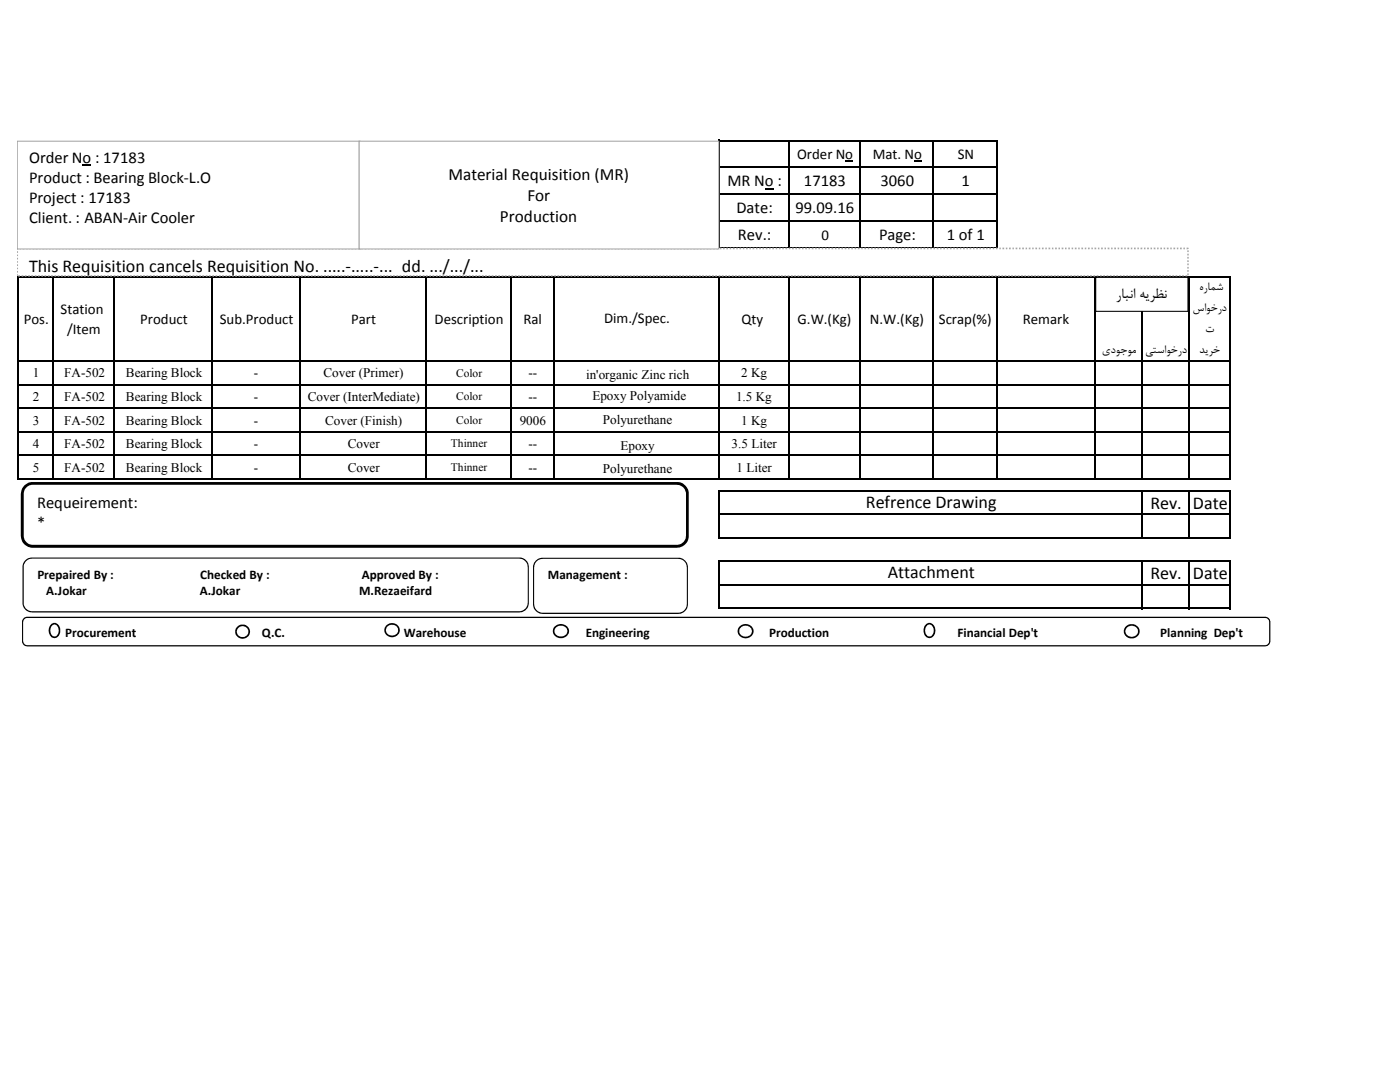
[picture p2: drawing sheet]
<svg xmlns="http://www.w3.org/2000/svg" width="279mm" height="216mm" viewBox="0 0 279 216" stroke-linecap="round" stroke-linejoin="round" font-family="sans-serif">
<path d="M152.7 37.6h1.7v.2h-1.7zM168.7 32.1h1.6v.2h-1.6zM182.5 32.1h1.5v.2h-1.5z" fill="#000"/>
<g fill="none" stroke="#000" stroke-width=".3">
<path d="M143.6 27.9v21.8M143.7 28h55.4M143.7 33.4h55.4M143.7 38.8h55.4M157.4 28.2v21.5M171.7 28.2v21.5M186.2 28.2v21.5M199 28.2v67.5M3.6 55v40.7M3.7 55.2h242M10.6 55.3v40.4M22.8 55.3v40.4"/>
<path d="M42.4 55.3v40.4M59.8 55.3v40.4M85 55.3v40.4M101.9 55.3v40.4M110.5 55.3v40.4M143.6 55.3v40.4M143.7 44.2h55.4M143.7 49.6h55.4M157.4 55.3v40.4M171.7 55.3v40.4M186.2 55.3v40.4M218.5 55.3v40.4"/>
<path d="M227.9 55.3v40.4M237.2 55.3v40.4M245.6 55.3v40.4M3.7 72.1h242M3.7 76.8h242M3.7 81.5h242M3.7 86.2h242M3.7 90.9h242M3.7 95.6h242M143.6 97.7v9.7M143.7 97.9h102M227.9 98v9.4"/>
<path d="M237.2 98v9.4M245.6 98v9.4M143.6 111.8v9.7M143.7 102.6h102M143.7 107.3h102M143.7 112h102M143.7 116.7h102M227.9 112.1v9.4M237.2 112.1v9.4M245.6 112.1v9.4M143.7 121.4h102"/>
</g>
<path d="M3.4 49.6h233.7v5.4h-233.7z" fill="#fff"/>
<path d="M3.4 54.7h.2v.3h-.2zM3.4 54.1h.2v.3h-.2zM3.4 53.4h.2v.3h-.2zM3.4 52.7h.2v.4h-.2zM3.4 52.1h.2v.3h-.2zM3.4 51.4h.2v.4h-.2zM3.4 50.8h.2v.3h-.2zM3.4 50.1h.2v.4h-.2zM3.4 49.4h.2v.3h-.2l.2-.1v.2h-.2zM3.9 49.4h.3v.3h-.3zM4.5 49.4h.4v.3h-.4zM5.2 49.4h.3v.3h-.3zM5.8 49.4h.4v.3h-.4zM6.5 49.4h.3v.3h-.3zM7.2 49.4h.3v.3h-.3zM7.8 49.4h.3v.3h-.3zM8.5 49.4h.3v.3h-.3zM9.1 49.4h.3v.3h-.3zM9.8 49.4h.3v.3h-.3zM10.5 49.4h.3v.3h-.3zM11.1 49.4h.3v.3h-.3zM11.8 49.4h.3v.3h-.3zM12.4 49.4h.3v.3h-.3zM13.1 49.4h.3v.3h-.3zM13.7 49.4h.4v.3h-.4zM14.4 49.4h.3v.3h-.3zM15 49.4h.4v.3h-.4zM15.7 49.4h.3v.3h-.3zM16.3 49.4h.4v.3h-.4zM17 49.4h.3v.3h-.3zM17.7 49.4h.3v.3h-.3zM18.3 49.4h.3v.3h-.3zM19 49.4h.3v.3h-.3zM19.6 49.4h.3v.3h-.3zM20.3 49.4h.3v.3h-.3zM21 49.4h.3v.3h-.3zM21.6 49.4h.3v.3h-.3zM22.3 49.4h.3v.3h-.3zM22.9 49.4h.3v.3h-.3zM23.6 49.4h.3v.3h-.3zM24.2 49.4h.4v.3h-.4zM24.9 49.4h.3v.3h-.3zM25.5 49.4h.4v.3h-.4zM26.2 49.4h.3v.3h-.3zM26.8 49.4h.4v.3h-.4zM27.5 49.4h.3v.3h-.3zM28.2 49.4h.3v.3h-.3zM28.8 49.4h.3v.3h-.3zM29.5 49.4h.3v.3h-.3zM30.1 49.4h.3v.3h-.3zM30.8 49.4h.3v.3h-.3zM31.5 49.4h.3v.3h-.3zM32.1 49.4h.3v.3h-.3zM32.8 49.4h.3v.3h-.3zM33.4 49.4h.3v.3h-.3zM34.1 49.4h.3v.3h-.3zM34.7 49.4h.4v.3h-.4zM35.4 49.4h.3v.3h-.3zM36 49.4h.4v.3h-.4zM36.7 49.4h.3v.3h-.3zM37.3 49.4h.4v.3h-.4zM38 49.4h.3v.3h-.3zM38.7 49.4h.3v.3h-.3zM39.3 49.4h.3v.3h-.3zM40 49.4h.3v.3h-.3zM40.6 49.4h.3v.3h-.3zM41.3 49.4h.3v.3h-.3zM42 49.4h.2v.3h-.2zM42.6 49.4h.3v.3h-.3zM43.3 49.4h.3v.3h-.3zM43.9 49.4h.3v.3h-.3zM44.6 49.4h.3v.3h-.3zM45.2 49.4h.4v.3h-.4zM45.9 49.4h.3v.3h-.3zM46.5 49.4h.4v.3h-.4zM47.2 49.4h.3v.3h-.3zM47.8 49.4h.4v.3h-.4zM48.5 49.4h.3v.3h-.3zM49.1 49.4h.4v.3h-.4zM49.8 49.4h.3v.3h-.3zM50.5 49.4h.3v.3h-.3zM51.1 49.4h.3v.3h-.3zM51.8 49.4h.3v.3h-.3zM52.5 49.4h.2v.3h-.2zM53.1 49.4h.3v.3h-.3zM53.8 49.4h.3v.3h-.3zM54.4 49.4h.3v.3h-.3zM55.1 49.4h.3v.3h-.3zM55.7 49.4h.3v.3h-.3zM56.4 49.4h.3v.3h-.3zM57 49.4h.4v.3h-.4zM57.7 49.4h.3v.3h-.3zM58.3 49.4h.4v.3h-.4zM59 49.4h.3v.3h-.3zM59.6 49.4h.4v.3h-.4zM60.3 49.4h.3v.3h-.3zM61 49.4h.3v.3h-.3zM61.6 49.4h.3v.3h-.3zM62.3 49.4h.3v.3h-.3zM62.9 49.4h.3v.3h-.3zM63.6 49.4h.3v.3h-.3zM64.3 49.4h.3v.3h-.3zM64.9 49.4h.3v.3h-.3zM65.6 49.4h.3v.3h-.3zM66.2 49.4h.3v.3h-.3zM66.9 49.4h.3v.3h-.3zM67.5 49.4h.4v.3h-.4zM68.2 49.4h.3v.3h-.3zM68.8 49.4h.4v.3h-.4zM69.5 49.4h.3v.3h-.3zM70.1 49.4h.4v.3h-.4zM70.8 49.4h.3v.3h-.3zM71.5 49.4h.3v.3h-.3zM72.1 49.4h.3v.3h-.3zM72.8 49.4h.3v.3h-.3zM73.4 49.4h.3v.3h-.3zM74.1 49.4h.3v.3h-.3zM74.8 49.4h.3v.3h-.3zM75.4 49.4h.3v.3h-.3zM76.1 49.4h.3v.3h-.3zM76.7 49.4h.3v.3h-.3zM77.4 49.4h.3v.3h-.3zM78 49.4h.4v.3h-.4zM78.7 49.4h.3v.3h-.3zM79.3 49.4h.4v.3h-.4zM80 49.4h.3v.3h-.3zM80.6 49.4h.4v.3h-.4zM81.3 49.4h.3v.3h-.3zM82 49.4h.3v.3h-.3zM82.6 49.4h.3v.3h-.3zM83.3 49.4h.3v.3h-.3zM83.9 49.4h.3v.3h-.3zM84.6 49.4h.3v.3h-.3zM85.3 49.4h.3v.3h-.3zM85.9 49.4h.3v.3h-.3zM86.6 49.4h.3v.3h-.3zM87.2 49.4h.3v.3h-.3zM87.9 49.4h.3v.3h-.3zM88.5 49.4h.4v.3h-.4zM89.2 49.4h.3v.3h-.3zM89.8 49.4h.4v.3h-.4zM90.5 49.4h.3v.3h-.3zM91.1 49.4h.4v.3h-.4zM91.8 49.4h.3v.3h-.3zM92.5 49.4h.3v.3h-.3zM93.1 49.4h.3v.3h-.3zM93.8 49.4h.3v.3h-.3zM94.4 49.4h.3v.3h-.3zM95.1 49.4h.3v.3h-.3zM95.8 49.4h.3v.3h-.3zM96.4 49.4h.3v.3h-.3zM97.1 49.4h.3v.3h-.3zM97.7 49.4h.3v.3h-.3zM98.4 49.4h.3v.3h-.3zM99 49.4h.4v.3h-.4zM99.7 49.4h.3v.3h-.3zM100.3 49.4h.4v.3h-.4zM101 49.4h.3v.3h-.3zM101.6 49.4h.4v.3h-.4zM102.3 49.4h.3v.3h-.3zM103 49.4h.3v.3h-.3zM103.6 49.4h.3v.3h-.3zM104.3 49.4h.3v.3h-.3zM104.9 49.4h.3v.3h-.3zM105.6 49.4h.3v.3h-.3zM106.3 49.4h.3v.3h-.3zM106.9 49.4h.3v.3h-.3zM107.6 49.4h.3v.3h-.3zM108.2 49.4h.3v.3h-.3zM108.9 49.4h.3v.3h-.3zM109.5 49.4h.4v.3h-.4zM110.2 49.4h.3v.3h-.3zM110.8 49.4h.4v.3h-.4zM111.5 49.4h.3v.3h-.3zM112.1 49.4h.4v.3h-.4zM112.8 49.4h.3v.3h-.3zM113.5 49.4h.3v.3h-.3zM114.1 49.4h.3v.3h-.3zM114.8 49.4h.3v.3h-.3zM115.4 49.4h.3v.3h-.3zM116.1 49.4h.3v.3h-.3zM116.8 49.4h.3v.3h-.3zM117.4 49.4h.3v.3h-.3zM118.1 49.4h.3v.3h-.3zM118.7 49.4h.3v.3h-.3zM119.4 49.4h.3v.3h-.3zM120 49.4h.4v.3h-.4zM120.7 49.4h.3v.3h-.3zM121.3 49.4h.4v.3h-.4zM122 49.4h.3v.3h-.3zM122.6 49.4h.4v.3h-.4zM123.3 49.4h.3v.3h-.3zM124 49.4h.3v.3h-.3zM124.6 49.4h.3v.3h-.3zM125.3 49.4h.3v.3h-.3zM125.9 49.4h.3v.3h-.3zM126.6 49.4h.3v.3h-.3zM127.3 49.4h.3v.3h-.3zM127.9 49.4h.3v.3h-.3zM128.6 49.4h.3v.3h-.3zM129.2 49.4h.3v.3h-.3zM129.9 49.4h.3v.3h-.3zM130.5 49.4h.4v.3h-.4zM131.2 49.4h.3v.3h-.3zM131.8 49.4h.4v.3h-.4zM132.5 49.4h.3v.3h-.3zM133.1 49.4h.4v.3h-.4zM133.8 49.4h.3v.3h-.3zM134.5 49.4h.3v.3h-.3zM135.1 49.4h.3v.3h-.3zM135.8 49.4h.3v.3h-.3zM136.4 49.4h.3v.3h-.3zM137.1 49.4h.3v.3h-.3zM137.8 49.4h.2v.3h-.2zM138.4 49.4h.3v.3h-.3zM139.1 49.4h.3v.3h-.3zM139.7 49.4h.3v.3h-.3zM140.4 49.4h.3v.3h-.3zM141 49.4h.4v.3h-.4zM141.7 49.4h.3v.3h-.3zM142.3 49.4h.4v.3h-.4zM143 49.4h.3v.3h-.3zM143.6 49.4h.4v.3h-.4zM144.3 49.4h.3v.3h-.3zM144.9 49.4h.4v.3h-.4zM145.6 49.4h.3v.3h-.3zM146.3 49.4h.3v.3h-.3zM146.9 49.4h.3v.3h-.3zM147.6 49.4h.3v.3h-.3zM148.3 49.4h.2v.3h-.2zM148.9 49.4h.3v.3h-.3zM149.6 49.4h.3v.3h-.3zM150.2 49.4h.3v.3h-.3zM150.9 49.4h.3v.3h-.3zM151.5 49.4h.3v.3h-.3zM152.2 49.4h.3v.3h-.3zM152.8 49.4h.4v.3h-.4zM153.5 49.4h.3v.3h-.3zM154.1 49.4h.4v.3h-.4zM154.8 49.4h.3v.3h-.3zM155.4 49.4h.4v.3h-.4zM156.1 49.4h.3v.3h-.3zM156.8 49.4h.3v.3h-.3zM157.4 49.4h.3v.3h-.3zM158.1 49.4h.3v.3h-.3zM158.7 49.4h.3v.3h-.3zM159.4 49.4h.3v.3h-.3zM160.1 49.4h.3v.3h-.3zM160.7 49.4h.3v.3h-.3zM161.4 49.4h.3v.3h-.3zM162 49.4h.3v.3h-.3zM162.7 49.4h.3v.3h-.3zM163.3 49.4h.4v.3h-.4zM164 49.4h.3v.3h-.3zM164.6 49.4h.4v.3h-.4zM165.3 49.4h.3v.3h-.3zM165.9 49.4h.4v.3h-.4zM166.6 49.4h.3v.3h-.3zM167.3 49.4h.3v.3h-.3zM167.9 49.4h.3v.3h-.3zM168.6 49.4h.3v.3h-.3zM169.2 49.4h.3v.3h-.3zM169.9 49.4h.3v.3h-.3zM170.6 49.4h.3v.3h-.3zM171.2 49.4h.3v.3h-.3zM171.9 49.4h.3v.3h-.3zM172.5 49.4h.3v.3h-.3zM173.2 49.4h.3v.3h-.3zM173.8 49.4h.4v.3h-.4zM174.5 49.4h.3v.3h-.3zM175.1 49.4h.4v.3h-.4zM175.8 49.4h.3v.3h-.3zM176.4 49.4h.4v.3h-.4zM177.1 49.4h.3v.3h-.3zM177.8 49.4h.3v.3h-.3zM178.4 49.4h.3v.3h-.3zM179.1 49.4h.3v.3h-.3zM179.7 49.4h.3v.3h-.3zM180.4 49.4h.3v.3h-.3zM181.1 49.4h.3v.3h-.3zM181.7 49.4h.3v.3h-.3zM182.4 49.4h.3v.3h-.3zM183 49.4h.3v.3h-.3zM183.7 49.4h.3v.3h-.3zM184.3 49.4h.4v.3h-.4zM185 49.4h.3v.3h-.3zM185.6 49.4h.4v.3h-.4zM186.3 49.4h.3v.3h-.3zM186.9 49.4h.4v.3h-.4zM187.6 49.4h.3v.3h-.3zM188.3 49.4h.3v.3h-.3zM188.9 49.4h.3v.3h-.3zM189.6 49.4h.3v.3h-.3zM190.2 49.4h.3v.3h-.3zM190.9 49.4h.3v.3h-.3zM191.6 49.4h.3v.3h-.3zM192.2 49.4h.3v.3h-.3zM192.9 49.4h.3v.3h-.3zM193.5 49.4h.3v.3h-.3zM194.2 49.4h.3v.3h-.3zM194.8 49.4h.4v.3h-.4zM195.5 49.4h.3v.3h-.3zM196.1 49.4h.4v.3h-.4zM196.8 49.4h.3v.3h-.3zM197.4 49.4h.4v.3h-.4zM198.1 49.4h.3v.3h-.3zM198.8 49.4h.3v.3h-.3zM199.4 49.4h.3v.3h-.3zM200.1 49.4h.3v.3h-.3zM200.7 49.4h.3v.3h-.3zM201.4 49.4h.3v.3h-.3zM202.1 49.4h.3v.3h-.3zM202.7 49.4h.3v.3h-.3zM203.4 49.4h.3v.3h-.3zM204 49.4h.3v.3h-.3zM204.7 49.4h.3v.3h-.3zM205.3 49.4h.4v.3h-.4zM206 49.4h.3v.3h-.3zM206.6 49.4h.4v.3h-.4zM207.3 49.4h.3v.3h-.3zM207.9 49.4h.4v.3h-.4zM208.6 49.4h.3v.3h-.3zM209.3 49.4h.3v.3h-.3zM209.9 49.4h.3v.3h-.3zM210.6 49.4h.3v.3h-.3zM211.2 49.4h.3v.3h-.3zM211.9 49.4h.3v.3h-.3zM212.6 49.4h.3v.3h-.3zM213.2 49.4h.3v.3h-.3zM213.9 49.4h.3v.3h-.3zM214.5 49.4h.3v.3h-.3zM215.2 49.4h.3v.3h-.3zM215.8 49.4h.4v.3h-.4zM216.5 49.4h.3v.3h-.3zM217.1 49.4h.4v.3h-.4zM217.8 49.4h.3v.3h-.3zM218.4 49.4h.4v.3h-.4zM219.1 49.4h.3v.3h-.3zM219.8 49.4h.3v.3h-.3zM220.4 49.4h.3v.3h-.3zM221.1 49.4h.3v.3h-.3zM221.7 49.4h.3v.3h-.3zM222.4 49.4h.3v.3h-.3zM223.1 49.4h.3v.3h-.3zM223.7 49.4h.3v.3h-.3zM224.4 49.4h.3v.3h-.3zM225 49.4h.3v.3h-.3zM225.7 49.4h.3v.3h-.3zM226.3 49.4h.4v.3h-.4zM227 49.4h.3v.3h-.3zM227.6 49.4h.4v.3h-.4zM228.3 49.4h.3v.3h-.3zM228.9 49.4h.4v.3h-.4zM229.6 49.4h.3v.3h-.3zM230.3 49.4h.3v.3h-.3zM230.9 49.4h.3v.3h-.3zM231.6 49.4h.3v.3h-.3zM232.2 49.4h.3v.3h-.3zM232.9 49.4h.3v.3h-.3zM233.6 49.4h.2v.3h-.2zM234.2 49.4h.3v.3h-.3zM234.9 49.4h.3v.3h-.3zM235.5 49.4h.3v.3h-.3zM236.2 49.4h.3v.3h-.3zM236.8 49.4l.4 .1v.2l-.3-.1 .2 .1h-.3zM236.9 50h.3v.3h-.3zM236.9 50.6h.3v.4h-.3zM236.9 51.3h.3v.3h-.3zM236.9 51.9h.3v.4h-.3zM236.9 52.6h.3v.3h-.3zM236.9 53.3h.3v.3h-.3zM236.9 53.9h.3v.3h-.3zM236.9 54.6h.3v.3h-.3zM236.6 54.9h.3v.3h-.3zM235.9 54.9h.4v.3h-.4zM235.3 54.9h.3v.3h-.3zM234.6 54.9h.3v.3h-.3zM234 54.9h.3v.3h-.3zM233.3 54.9h.3v.3h-.3zM232.7 54.9h.3v.3h-.3zM232 54.9h.3v.3h-.3zM231.4 54.9h.3v.3h-.3zM230.7 54.9h.3v.3h-.3zM230 54.9h.4v.3h-.4zM229.4 54.9h.3v.3h-.3zM228.7 54.9h.4v.3h-.4zM228 54.9h.4v.3h-.4zM227.4 54.9h.4v.3h-.4zM226.7 54.9h.4v.3h-.4zM226.1 54.9h.3v.3h-.3zM225.4 54.9h.4v.3h-.4zM224.8 54.9h.3v.3h-.3zM224.1 54.9h.4v.3h-.4zM223.5 54.9h.3v.3h-.3zM222.8 54.9h.3v.3h-.3zM222.2 54.9h.3v.3h-.3zM221.5 54.9h.3v.3h-.3zM220.9 54.9h.3v.3h-.3zM220.2 54.9h.3v.3h-.3zM219.5 54.9h.4v.3h-.4zM218.9 54.9h.3v.3h-.3zM218.2 54.9h.4v.3h-.4zM217.6 54.9h.3v.3h-.3zM216.9 54.9h.4v.3h-.4zM216.2 54.9h.4v.3h-.4zM215.6 54.9h.3v.3h-.3zM214.9 54.9h.4v.3h-.4zM214.3 54.9h.3v.3h-.3zM213.6 54.9h.4v.3h-.4zM213 54.9h.3v.3h-.3zM212.3 54.9h.3v.3h-.3zM211.7 54.9h.3v.3h-.3zM211 54.9h.3v.3h-.3zM210.4 54.9h.3v.3h-.3zM209.7 54.9h.3v.3h-.3zM209 54.9h.4v.3h-.4zM208.4 54.9h.3v.3h-.3zM207.7 54.9h.4v.3h-.4zM207.1 54.9h.3v.3h-.3zM206.4 54.9h.4v.3h-.4zM205.7 54.9h.4v.3h-.4zM205.1 54.9h.3v.3h-.3zM204.4 54.9h.4v.3h-.4zM203.8 54.9h.3v.3h-.3zM203.1 54.9h.4v.3h-.4zM202.5 54.9h.3v.3h-.3zM201.8 54.9h.3v.3h-.3zM201.2 54.9h.3v.3h-.3zM200.5 54.9h.3v.3h-.3zM199.9 54.9h.3v.3h-.3zM199.2 54.9h.3v.3h-.3zM198.5 54.9h.4v.3h-.4zM197.9 54.9h.3v.3h-.3zM197.2 54.9h.4v.3h-.4zM196.6 54.9h.3v.3h-.3zM195.9 54.9h.4v.3h-.4zM195.2 54.9h.4v.3h-.4zM194.6 54.9h.3v.3h-.3zM193.9 54.9h.4v.3h-.4zM193.3 54.9h.3v.3h-.3zM192.6 54.9h.4v.3h-.4zM192 54.9h.3v.3h-.3zM191.3 54.9h.3v.3h-.3zM190.7 54.9h.3v.3h-.3zM190 54.9h.3v.3h-.3zM189.4 54.9h.3v.3h-.3zM188.7 54.9h.3v.3h-.3zM188 54.9h.4v.3h-.4zM187.4 54.9h.3v.3h-.3zM186.7 54.9h.4v.3h-.4zM186.1 54.9h.3v.3h-.3zM185.4 54.9h.4v.3h-.4zM184.7 54.9h.4v.3h-.4zM184.1 54.9h.3v.3h-.3zM183.4 54.9h.4v.3h-.4zM182.8 54.9h.3v.3h-.3zM182.1 54.9h.4v.3h-.4zM181.5 54.9h.3v.3h-.3zM180.8 54.9h.3v.3h-.3zM180.2 54.9h.3v.3h-.3zM179.5 54.9h.3v.3h-.3zM178.9 54.9h.3v.3h-.3zM178.2 54.9h.3v.3h-.3zM177.5 54.9h.4v.3h-.4zM176.9 54.9h.3v.3h-.3zM176.2 54.9h.4v.3h-.4zM175.6 54.9h.3v.3h-.3zM174.9 54.9h.4v.3h-.4zM174.2 54.9h.4v.3h-.4zM173.6 54.9h.3v.3h-.3zM172.9 54.9h.4v.3h-.4zM172.3 54.9h.3v.3h-.3zM171.6 54.9h.4v.3h-.4zM171 54.9h.3v.3h-.3zM170.3 54.9h.3v.3h-.3zM169.7 54.9h.3v.3h-.3zM169 54.9h.3v.3h-.3zM168.4 54.9h.3v.3h-.3zM167.7 54.9h.3v.3h-.3zM167 54.9h.4v.3h-.4zM166.4 54.9h.3v.3h-.3zM165.7 54.9h.4v.3h-.4zM165.1 54.9h.3v.3h-.3zM164.4 54.9h.4v.3h-.4zM163.7 54.9h.4v.3h-.4zM163.1 54.9h.3v.3h-.3zM162.4 54.9h.4v.3h-.4zM161.8 54.9h.3v.3h-.3zM161.1 54.9h.4v.3h-.4zM160.5 54.9h.3v.3h-.3zM159.8 54.9h.3v.3h-.3zM159.2 54.9h.3v.3h-.3zM158.5 54.9h.3v.3h-.3zM157.9 54.9h.3v.3h-.3zM157.2 54.9h.3v.3h-.3zM156.5 54.9h.4v.3h-.4zM155.9 54.9h.3v.3h-.3zM155.2 54.9h.4v.3h-.4zM154.6 54.9h.3v.3h-.3zM153.9 54.9h.4v.3h-.4zM153.2 54.9h.4v.3h-.4zM152.6 54.9h.4v.3h-.4zM151.9 54.9h.4v.3h-.4zM151.3 54.9h.3v.3h-.3zM150.6 54.9h.4v.3h-.4zM150 54.9h.3v.3h-.3zM149.3 54.9h.3v.3h-.3zM148.7 54.9h.3v.3h-.3zM148 54.9h.3v.3h-.3zM147.4 54.9h.3v.3h-.3zM146.7 54.9h.3v.3h-.3zM146 54.9h.4v.3h-.4zM145.4 54.9h.3v.3h-.3zM144.7 54.9h.4v.3h-.4zM144.1 54.9h.3v.3h-.3zM143.4 54.9h.4v.3h-.4zM142.7 54.9h.4v.3h-.4zM142.1 54.9h.4v.3h-.4zM141.4 54.9h.4v.3h-.4zM140.8 54.9h.3v.3h-.3zM140.1 54.9h.4v.3h-.4zM139.5 54.9h.3v.3h-.3zM138.8 54.9h.3v.3h-.3zM138.2 54.9h.3v.3h-.3zM137.5 54.9h.3v.3h-.3zM136.9 54.9h.3v.3h-.3zM136.2 54.9h.3v.3h-.3zM135.6 54.9h.3v.3h-.3zM134.9 54.9h.3v.3h-.3zM134.2 54.9h.4v.3h-.4zM133.6 54.9h.3v.3h-.3zM132.9 54.9h.4v.3h-.4zM132.2 54.9h.4v.3h-.4zM131.6 54.9h.4v.3h-.4zM130.9 54.9h.4v.3h-.4zM130.3 54.9h.3v.3h-.3zM129.6 54.9h.4v.3h-.4zM129 54.9h.3v.3h-.3zM128.3 54.9h.4v.3h-.4zM127.7 54.9h.3v.3h-.3zM127 54.9h.3v.3h-.3zM126.4 54.9h.3v.3h-.3zM125.7 54.9h.3v.3h-.3zM125.1 54.9h.3v.3h-.3zM124.4 54.9h.3v.3h-.3zM123.7 54.9h.4v.3h-.4zM123.1 54.9h.3v.3h-.3zM122.4 54.9h.4v.3h-.4zM121.8 54.9h.3v.3h-.3zM121.1 54.9h.4v.3h-.4zM120.4 54.9h.4v.3h-.4zM119.8 54.9h.3v.3h-.3zM119.1 54.9h.4v.3h-.4zM118.5 54.9h.3v.3h-.3zM117.8 54.9h.4v.3h-.4zM117.2 54.9h.3v.3h-.3zM116.5 54.9h.3v.3h-.3zM115.9 54.9h.3v.3h-.3zM115.2 54.9h.3v.3h-.3zM114.6 54.9h.3v.3h-.3zM113.9 54.9h.3v.3h-.3zM113.2 54.9h.4v.3h-.4zM112.6 54.9h.3v.3h-.3zM111.9 54.9h.4v.3h-.4zM111.3 54.9h.3v.3h-.3zM110.6 54.9h.4v.3h-.4zM109.9 54.9h.4v.3h-.4zM109.3 54.9h.3v.3h-.3zM108.6 54.9h.4v.3h-.4zM108 54.9h.3v.3h-.3zM107.3 54.9h.4v.3h-.4zM106.7 54.9h.3v.3h-.3zM106 54.9h.3v.3h-.3zM105.4 54.9h.3v.3h-.3zM104.7 54.9h.3v.3h-.3zM104.1 54.9h.3v.3h-.3zM103.4 54.9h.3v.3h-.3zM102.7 54.9h.4v.3h-.4zM102.1 54.9h.3v.3h-.3zM101.4 54.9h.4v.3h-.4zM100.8 54.9h.3v.3h-.3zM100.1 54.9h.4v.3h-.4zM99.4 54.9h.4v.3h-.4zM98.8 54.9h.3v.3h-.3zM98.1 54.9h.4v.3h-.4zM97.5 54.9h.3v.3h-.3zM96.8 54.9h.4v.3h-.4zM96.2 54.9h.3v.3h-.3zM95.5 54.9h.3v.3h-.3zM94.9 54.9h.3v.3h-.3zM94.2 54.9h.3v.3h-.3zM93.6 54.9h.3v.3h-.3zM92.9 54.9h.3v.3h-.3zM92.2 54.9h.4v.3h-.4zM91.6 54.9h.3v.3h-.3zM90.9 54.9h.4v.3h-.4zM90.3 54.9h.3v.3h-.3zM89.6 54.9h.4v.3h-.4zM88.9 54.9h.4v.3h-.4zM88.3 54.9h.3v.3h-.3zM87.6 54.9h.4v.3h-.4zM87 54.9h.3v.3h-.3zM86.3 54.9h.4v.3h-.4zM85.7 54.9h.3v.3h-.3zM85 54.9h.3v.3h-.3zM84.4 54.9h.3v.3h-.3zM83.7 54.9h.3v.3h-.3zM83.1 54.9h.3v.3h-.3zM82.4 54.9h.3v.3h-.3zM81.7 54.9h.4v.3h-.4zM81.1 54.9h.3v.3h-.3zM80.4 54.9h.4v.3h-.4zM79.8 54.9h.3v.3h-.3zM79.1 54.9h.4v.3h-.4zM78.4 54.9h.4v.3h-.4zM77.8 54.9h.3v.3h-.3zM77.1 54.9h.4v.3h-.4zM76.5 54.9h.3v.3h-.3zM75.8 54.9h.4v.3h-.4zM75.2 54.9h.3v.3h-.3zM74.5 54.9h.3v.3h-.3zM73.9 54.9h.3v.3h-.3zM73.2 54.9h.3v.3h-.3zM72.6 54.9h.3v.3h-.3zM71.9 54.9h.3v.3h-.3zM71.2 54.9h.4v.3h-.4zM70.6 54.9h.3v.3h-.3zM69.9 54.9h.4v.3h-.4zM69.3 54.9h.3v.3h-.3zM68.6 54.9h.4v.3h-.4zM67.9 54.9h.4v.3h-.4zM67.3 54.9h.3v.3h-.3zM66.6 54.9h.4v.3h-.4zM66 54.9h.3v.3h-.3zM65.3 54.9h.4v.3h-.4zM64.7 54.9h.3v.3h-.3zM64 54.9h.3v.3h-.3zM63.4 54.9h.3v.3h-.3zM62.7 54.9h.3v.3h-.3zM62.1 54.9h.3v.3h-.3zM61.4 54.9h.3v.3h-.3zM60.7 54.9h.4v.3h-.4zM60.1 54.9h.3v.3h-.3zM59.4 54.9h.4v.3h-.4zM58.8 54.9h.3v.3h-.3zM58.1 54.9h.4v.3h-.4zM57.4 54.9h.4v.3h-.4zM56.8 54.9h.3v.3h-.3zM56.1 54.9h.4v.3h-.4zM55.5 54.9h.3v.3h-.3zM54.8 54.9h.4v.3h-.4zM54.2 54.9h.3v.3h-.3zM53.5 54.9h.3v.3h-.3zM52.9 54.9h.3v.3h-.3zM52.2 54.9h.3v.3h-.3zM51.6 54.9h.3v.3h-.3zM50.9 54.9h.3v.3h-.3zM50.2 54.9h.4v.3h-.4zM49.6 54.9h.3v.3h-.3zM48.9 54.9h.4v.3h-.4zM48.3 54.9h.3v.3h-.3zM47.6 54.9h.4v.3h-.4zM46.9 54.9h.4v.3h-.4zM46.3 54.9h.4v.3h-.4zM45.6 54.9h.4v.3h-.4zM45 54.9h.3v.3h-.3zM44.3 54.9h.4v.3h-.4zM43.7 54.9h.3v.3h-.3zM43 54.9h.3v.3h-.3zM42.4 54.9h.3v.3h-.3zM41.7 54.9h.3v.3h-.3zM41.1 54.9h.3v.3h-.3zM40.4 54.9h.3v.3h-.3zM39.8 54.9h.3v.3h-.3zM39.1 54.9h.3v.3h-.3zM38.4 54.9h.4v.3h-.4zM37.8 54.9h.3v.3h-.3zM37.1 54.9h.4v.3h-.4zM36.4 54.9h.4v.3h-.4zM35.8 54.9h.4v.3h-.4zM35.1 54.9h.4v.3h-.4zM34.5 54.9h.3v.3h-.3zM33.8 54.9h.4v.3h-.4zM33.2 54.9h.3v.3h-.3zM32.5 54.9h.4v.3h-.4zM31.9 54.9h.3v.3h-.3zM31.2 54.9h.3v.3h-.3zM30.6 54.9h.3v.3h-.3zM29.9 54.9h.3v.3h-.3zM29.3 54.9h.3v.3h-.3zM28.6 54.9h.3v.3h-.3zM27.9 54.9h.4v.3h-.4zM27.3 54.9h.3v.3h-.3zM26.6 54.9h.4v.3h-.4zM26 54.9h.3v.3h-.3zM25.3 54.9h.4v.3h-.4zM24.6 54.9h.4v.3h-.4zM24 54.9h.3v.3h-.3zM23.3 54.9h.4v.3h-.4zM22.7 54.9h.3v.3h-.3zM22 54.9h.4v.3h-.4zM21.4 54.9h.3v.3h-.3zM20.7 54.9h.3v.3h-.3zM20.1 54.9h.3v.3h-.3zM19.4 54.9h.3v.3h-.3zM18.8 54.9h.3v.3h-.3zM18.1 54.9h.3v.3h-.3zM17.4 54.9h.4v.3h-.4zM16.8 54.9h.3v.3h-.3zM16.1 54.9h.4v.3h-.4zM15.5 54.9h.3v.3h-.3zM14.8 54.9h.4v.3h-.4zM14.1 54.9h.4v.3h-.4zM13.5 54.9h.3v.3h-.3zM12.8 54.9h.4v.3h-.4zM12.2 54.9h.3v.3h-.3zM11.5 54.9h.4v.3h-.4zM10.9 54.9h.3v.3h-.3zM10.2 54.9h.3v.3h-.3zM9.6 54.9h.3v.3h-.3zM8.9 54.9h.3v.3h-.3zM8.3 54.9h.3v.3h-.3zM7.6 54.9h.3v.3h-.3zM6.9 54.9h.4v.3h-.4zM6.3 54.9h.3v.3h-.3zM5.6 54.9h.4v.3h-.4zM5 54.9h.3v.3h-.3zM4.3 54.9h.4v.3h-.4zM3.6 54.9h.4v.3h-.4z" fill="#a6a6a6"/>
<path d="M3.4 28.2h68.5v21.5h-68.5z" fill="#fff"/>
<path d="M3.4 28.1h68.6v21.6l-.1 .1h-68.5zM3.4 28.3l.2-.1v21.5l-.2-.1h68.5l-.1 .1v-21.5l.1 .1z" fill="#a6a6a6"/>
<path d="M16.5 32.9h1.7v.2h-1.7z" fill="#000"/>
<path d="M71.7 28.2h71.7v21.5h-71.7z" fill="#fff"/>
<path d="M71.6 28.1h71.9l.1 21.6-.2 .1h-71.7l-.2-.1zM71.7 28.3l.1-.1v21.5l-.1-.1h71.7l-.1 .1v-21.5l.1 .1z" fill="#a6a6a6"/>
<path d="M218.7 55.3h18.4v6.8h-18.4z" fill="#fff"/>
<path d="M218.6 55.3l18.5-.1 .1 .1v6.9h-18.5l-.2-.1zM218.7 55.5l.1-.2v6.8l-.1-.1h18.4l-.1 .1v-6.8l.1 .2z" fill="#000"/>
<path d="M5.1 97.1l.9-.6 .6-.1h128.5a2.11 2.11 0 0 1 2.1 2.2v8.3a2.08 2.08 0 0 1-2.1 2.1h-128.5a2.09 2.09 0 0 1-2.2-2.1v-8.3l.1-.6z" fill-rule="evenodd" fill="#fff"/>
<path d="M4.9 96.9l.7-.5 .7-.2h129l1.1 .4a2.43 2.43 0 0 1 1.1 1.7v8.6a2.4 2.4 0 0 1-1.3 2.1l-1.1 .3h-128.8a2.48 2.48 0 0 1-2.2-2.4v-8.3l.3-1.2zM5.2 97.3l-.3 .5-.2 .5v8.8l.2 .5 .4 .6 .5 .4 .5 .1h129l.5-.1 .6-.4 .4-.7 .1-.6v-8.7l-.5-1-.8-.4-.5-.1h-128.7l-.6 .2z" fill="#000"/>
<path d="M5.1 111.9l.8-.5 .5-.1h97.2a1.77 1.77 0 0 1 1.8 1.9v7.1a1.76 1.76 0 0 1-1.8 1.8h-97.2a1.79 1.79 0 0 1-1.8-1.8v-7.1l.1-.5z" fill-rule="evenodd" fill="#fff"/>
<path d="M5 111.8l.6-.4 .6-.1h97.8l.7 .2 .5 .6 .3 .8v7.6a1.89 1.89 0 0 1-1.9 1.7h-97.2a1.95 1.95 0 0 1-1.9-1.9v-7.4l.1-.5zM5.2 112l-.5 .8v7.8l.5 .9 1 .5h97.6l1-.5 .4-.7 .1-.5v-7.5l-.3-.6-.4-.4-1-.3h-97.2l-.6 .1z" fill="#000"/>
<path d="M107 111.9l.8-.5h.5h27a1.84 1.84 0 0 1 1.9 1.8v7.4a1.83 1.83 0 0 1-1.9 1.8h-27a1.87 1.87 0 0 1-1.8-1.8v-7.4v-.4z" fill-rule="evenodd" fill="#fff"/>
<path d="M106.9 111.8l.7-.4 .5-.1 27.8 .1a1.86 1.86 0 0 1 1.4 1.6l-.1 7.9a1.86 1.86 0 0 1-1.3 1.5l-27.6 .1a2.07 2.07 0 0 1-1.8-1.2l-.1-.6v-7.8zM107.1 112l-.4 .6-.1 .6v7.3l.3 1 .5 .5 .4 .2 27.5 .1 1-.3 .7-.9 .1-7.9-.3-.9-.8-.7-.7-.1h-27l-.6 .1z" fill="#000"/>
<path d="M4.8 123.5l.7-.3h247a.94 .94 0 0 1 .9 .9v3.8a.94 .94 0 0 1-.9 1h-247a.95 .95 0 0 1-1-1v-3.8z" fill-rule="evenodd" fill="#fff"/>
<path d="M4.7 123.4l.5-.3h247.5a1.13 1.13 0 0 1 .8 .8v4.2a1.1 1.1 0 0 1-.8 .8h-247.5a1.04 1.04 0 0 1-.8-1v-4zM4.9 123.5l-.3 .6v3.8l.2 .5 .5 .3h247.3l.3-.1 .4-.5v-4.1l-.4-.6-.3-.1h-247.3z" fill="#000"/>
<path d="M10.3 124.7a1.02 1.02 0 0 1 1.2 0 1.02 1.02 0 0 1 .4 1.1 1.04 1.04 0 0 1-.4 1.1 1.04 1.04 0 0 1-1.2 0 1.64 1.64 0 0 1 0-2.2z" fill-rule="evenodd" fill="#fff"/>
<path d="M10.2 124.5a1.04 1.04 0 0 1 1.1-.2 1.04 1.04 0 0 1 .6 .9l.1 .9a1.15 1.15 0 0 1-1.1 1.2 1.15 1.15 0 0 1-1.2-1.2l.1-.9zM10.4 124.8l-.3 .5v1l.5 .7h.4l.3-.2 .3-.5v-1l-.4-.6-.4-.1z" fill="#000"/>
<circle cx="48.4" cy="126.1" r="1.29" fill="#fff"/>
<path d="M46.9 126.1a1.5 1.5 0 0 1 3 0 1.5 1.5 0 0 1-3 0zM47.3 126a1.12 1.12 0 0 0 2.2 0 1.12 1.12 0 0 0-2.2 0z" fill="#000"/>
<path d="M77.1 125a1.34 1.34 0 0 1 1.9-.3 1.34 1.34 0 0 1 .4 1.8 1.34 1.34 0 0 1-1.9 .3 1.34 1.34 0 0 1-.4-1.8z" fill-rule="evenodd" fill="#fff"/>
<path d="M77 124.9a1.5 1.5 0 0 1 2.1-.3 1.5 1.5 0 0 1 .2 2.1 1.5 1.5 0 0 1-2 .2 1.5 1.5 0 0 1-.3-2zM77.3 125l-.3 .8 .2 .6 .4 .3 .6 .1 .5-.1 .7-.5 .1-.6-.2-.5-.3-.3-1-.1z" fill="#000"/>
<path d="M224.7 125.2a1.37 1.37 0 0 1 1.9-.3 1.37 1.37 0 0 1 .4 1.8 1.37 1.37 0 0 1-1.9 .4 1.37 1.37 0 0 1-.4-1.9z" fill-rule="evenodd" fill="#fff"/>
<path d="M224.5 125.1l1-.6h.7l.5 .3a1.41 1.41 0 0 1 .7 1.6 1.41 1.41 0 0 1-1.5 1h-.4a1.49 1.49 0 0 1-1.2-1.1v-.6zM225 125.2l-.3 .4-.1 .4 .2 .6 .3 .3 .7 .2 .6-.1 .6-.6v-.9l-.6-.6h-.8z" fill="#000"/>
<path d="M110.8 125.2a1.46 1.46 0 0 1 1.7-.4 1.46 1.46 0 0 1 .8 1.5 1.45 1.45 0 0 1-1.7 .8 1.45 1.45 0 0 1-1-1.6z" fill-rule="evenodd" fill="#fff"/>
<path d="M110.6 125.1a1.83 1.83 0 0 1 2.3-.3l.4 .3a1.19 1.19 0 0 1 0 1.6l-.7 .6h-1a1.5 1.5 0 0 1-1.2-1.7zM111 125.2l-.3 .5v.5l.1 .3 .4 .3 1 .2 .5-.2 .5-.5v-.8l-.6-.5-.9-.2z" fill="#000"/>
<path d="M184.9 124.7a1.03 1.03 0 0 1 1.2 0 1.03 1.03 0 0 1 .4 1.1 1.05 1.05 0 0 1-.4 1.1 1.05 1.05 0 0 1-1.2 0 1.7 1.7 0 0 1 0-2.2z" fill-rule="evenodd" fill="#fff"/>
<path d="M184.8 124.5a1.14 1.14 0 0 1 1.2-.1 1.14 1.14 0 0 1 .6 1.1 1.3 1.3 0 0 1-.2 1.4 1.3 1.3 0 0 1-1.4 .3 1.77 1.77 0 0 1-.2-2.7zM185 124.8l-.3 .5v1l.5 .7h.6l.4-.5 .2-.4-.1-.8-.5-.6-.3-.1z" fill="#000"/>
<path d="M147.6 125.2a1.39 1.39 0 0 1 1.9-.4 1.39 1.39 0 0 1 .5 1.9 1.39 1.39 0 0 1-1.9 .4 1.39 1.39 0 0 1-.5-1.9z" fill-rule="evenodd" fill="#fff"/>
<path d="M147.7 124.9a1.54 1.54 0 0 1 2-.2 1.54 1.54 0 0 1 .4 2 1.71 1.71 0 0 1-2.4 .3l-.4-.5-.1-.6 .1-.6zM147.9 125.2l-.4 .5v.5l.6 .7 1 .1 .8-.4 .1-.9-.5-.7-1-.2z" fill="#000"/>
<g font-size="3.6">
<text x="5.8" y="54.2">This Requisition cancels Requisition No. .....‐.....‐... dd. .../.../...</text>
<text x="172.8" y="101.3">Refrence Drawing</text>
<text x="229.6" y="101.5">Rev. Date</text>
<text x="177.2" y="115.4">Attachment</text>
<text x="229.6" y="115.6">Rev. Date</text>
</g>
<g font-size="3.4">
<text x="89.5" y="35.9">Material Requisition (MR)</text>
<text x="105.2" y="40.1">For</text>
<text x="99.8" y="44.3">Production</text>
</g>
<g font-size="3.3">
<text x="5.8" y="32.5">Order No : 17183</text>
<text x="5.8" y="40.5">Project : 17183</text>
<text x="5.8" y="36.4">Product : Bearing Block‐L.O</text>
<text x="145.2" y="37.2">MR No :</text>
<text x="160.4" y="37.2">17183</text>
<text x="175.7" y="37.2">3060</text>
<text x="191.9" y="37.2">1</text>
<text x="5.8" y="44.5">Client. : ABAN‐Air Cooler</text>
<text x="147" y="42.6">Date:</text>
<text x="147.3" y="48">Rev.:</text>
<text x="158.8" y="42.6">99.09.16</text>
<text x="175.4" y="48">Page:</text>
<text x="188.9" y="48">1 of 1</text>
<text x="222.7" y="59.4">رابان ه</text>
<text x="228.7" y="59.4">يرظن</text>
<text x="7.4" y="101.3">Requeirement:</text>
<text x="7.4" y="105.3">*</text>
</g>
<g font-size="3">
<text x="159.1" y="31.7">Order No</text>
<text x="174.2" y="31.7">Mat. No</text>
<text x="191.1" y="31.7">SN</text>
<text x="163.9" y="47.9">0</text>
<text x="4.7" y="64.6">Pos.</text>
<text x="12.1" y="62.7">Station</text>
<text x="28" y="64.6">Product</text>
<text x="43.9" y="64.6">Sub.Product</text>
<text x="70.1" y="64.6">Part</text>
<text x="86.7" y="64.6">Description</text>
<text x="104.5" y="64.6">Ral</text>
<text x="120.6" y="64.5">Dim./Spec.</text>
<text x="148" y="64.6">Qty</text>
<text x="159.2" y="64.6">G.W.(Kg)</text>
<text x="173.6" y="64.6">N.W.(Kg)</text>
<text x="187.4" y="64.6">Scrap(%)</text>
<text x="204.1" y="64.6">Remark</text>
<text x="13.4" y="66.6">/Item</text>
</g>
<g font-size="2.6">
<text x="239.3" y="57.9">هرامش</text>
<text x="238" y="62.1">ساوخرد</text>
<text x="219.9" y="70.4">يدوجوم</text>
<text x="228.5" y="70.4">يتساوخرد</text>
<text x="239.4" y="70.5">ديرخ</text>
<text x="240.5" y="66.3">ت</text>
<text x="6.6" y="75.3">1</text>
<text x="12.8" y="75.3">FA-502</text>
<text x="25.1" y="75.3">Bearing Block</text>
<text x="50.7" y="75.3">-</text>
<text x="64.6" y="75.3">Cover (Primer)</text>
<text x="105.5" y="75.3">--</text>
<text x="117" y="75.6">in'organic Zinc rich</text>
<text x="147.9" y="75.3">2 Kg</text>
<text x="6.6" y="80">2</text>
<text x="12.8" y="80">FA-502</text>
<text x="25.1" y="80">Bearing Block</text>
<text x="50.7" y="80">-</text>
<text x="61.4" y="80">Cover (InterMediate)</text>
<text x="105.5" y="80">--</text>
<text x="118.2" y="79.9">Epoxy Polyamide</text>
<text x="146.9" y="80">1.5 Kg</text>
<text x="6.6" y="89.4">4</text>
<text x="6.6" y="84.7">3</text>
<text x="12.8" y="89.4">FA-502</text>
<text x="12.8" y="84.7">FA-502</text>
<text x="25.1" y="89.4">Bearing Block</text>
<text x="25.1" y="84.7">Bearing Block</text>
<text x="50.7" y="89.4">-</text>
<text x="50.7" y="84.7">-</text>
<text x="64.9" y="84.7">Cover (Finish)</text>
<text x="69.4" y="89.4">Cover</text>
<text x="103.7" y="84.7">9006</text>
<text x="105.5" y="89.4">--</text>
<text x="120.3" y="84.6">Polyurethane</text>
<text x="123.8" y="89.7">Epoxy</text>
<text x="146" y="89.4">3.5 Liter</text>
<text x="147.9" y="84.7">1 Kg</text>
<text x="6.6" y="94.1">5</text>
<text x="12.8" y="94.1">FA-502</text>
<text x="25.1" y="94.1">Bearing Block</text>
<text x="50.7" y="94.1">-</text>
<text x="69.4" y="94.1">Cover</text>
<text x="105.5" y="94.1">--</text>
<text x="120.3" y="94.4">Polyurethane</text>
<text x="147" y="94.1">1 Liter</text>
<text x="7.5" y="115.5">Prepaired By :</text>
<text x="9.2" y="118.7">A.Jokar</text>
<text x="39.9" y="118.7">A.Jokar</text>
<text x="40" y="115.5">Checked By :</text>
<text x="71.7" y="118.7">M.Rezaeifard</text>
<text x="72.2" y="115.5">Approved By :</text>
<text x="109.3" y="115.6">Management :</text>
<text x="13" y="127.1">Procurement</text>
<text x="52.3" y="127.1">Q.C.</text>
<text x="80.6" y="127.1">Warehouse</text>
<text x="116.9" y="127.1">Engineering</text>
<text x="153.5" y="127.1">Production</text>
<text x="191.1" y="127.1">Financial Dep't</text>
<text x="231.6" y="127.1">Planning Dep't</text>
</g>
<g font-size="2.3">
<text x="91" y="75.2">Color</text>
<text x="91" y="79.9">Color</text>
<text x="90" y="89.3">Thinner</text>
<text x="91" y="84.6">Color</text>
<text x="90" y="94">Thinner</text>
</g>
</svg>
